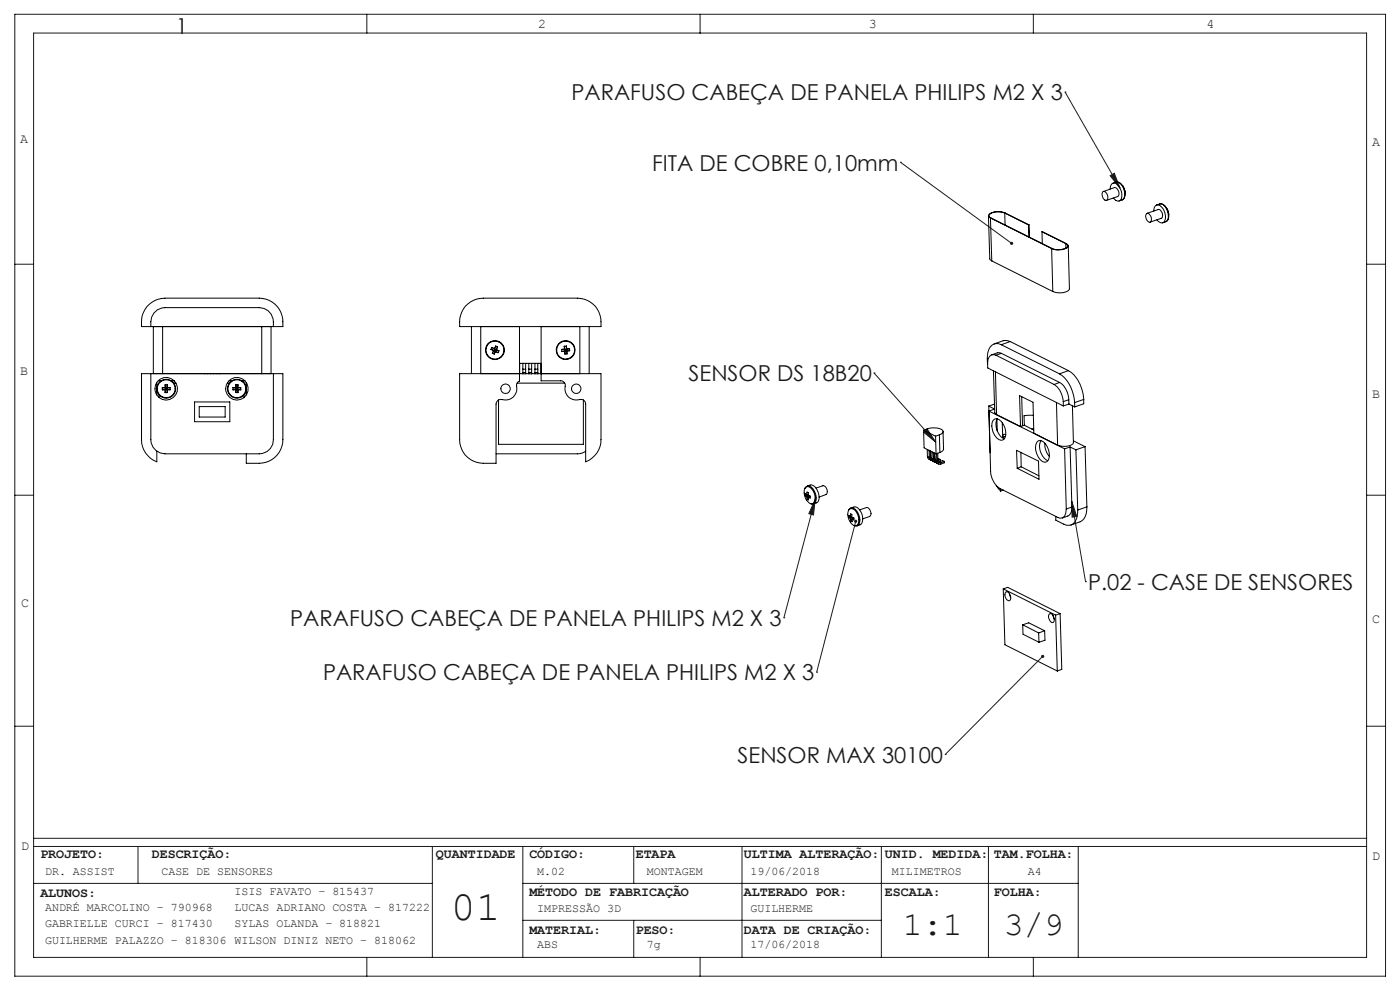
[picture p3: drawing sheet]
<svg xmlns="http://www.w3.org/2000/svg" width="297mm" height="210mm" viewBox="0 0 297 210" stroke-linecap="round" stroke-linejoin="round" font-family="sans-serif">
<g fill="none" stroke="#191924" stroke-width=".21">
<path d="M3.1 3h290.8v204.1h-290.8zM7.1 7h282.8v196.1h-282.8zM77.8 3v4M148.5 3v4M219.2 3v4M226 19.5h.1M226 19.5l11.6 20.4M191 34.4h.1M191 34.4l23.6 17.2M235.5 37.3l.9-.5 1.2 3.1zM3.1 56h4M289.9 56h4"/>
<path d="M185.4 79.1h.1M185.4 79.1l13.1 14.7M195.9 91.7l.8-.7 1.8 2.8zM3.1 105h4M172.9 105.9l-.3 3.3-1-.2zM172.9 105.9l-6.6 25.1M181.5 110.6l-8.3 32M227.4 106.4l1 3.1-1 .2zM227.4 106.4l2.9 17M289.9 105h4M166.3 131h.1M221.2 139.2l-20.7 20.8"/>
<path d="M230.3 123.4h.1M3.1 154h4M173.2 142.6h.1M289.9 154h4M7.1 179.6h282.8M7.1 177.8h282.8M29.3 179.6v7.8M91.7 179.6v23.5M110.9 179.6v23.5M134.4 179.6v7.8M157.4 179.6v23.5M187 179.6v23.5"/>
<path d="M200.5 160h.1M209.7 179.6v23.5M228.7 179.6v23.5M7.1 187.4h84.6M110.9 187.4h117.8M110.9 195.2h76.1M134.4 195.2v7.9M77.8 203.1v4M148.5 203.1v4M219.2 203.1v4"/>
</g>
<path d="M220.9 139.1a.35 .35 0 0 0 .1 .4 .35 .35 0 0 0 .5 0 .35 .35 0 0 0-.1-.5l-.2 .2 .2-.2-.3-.1zM181.4 110.3a.34 .34 0 0 0-.2 .5 .34 .34 0 0 0 .6 0 .34 .34 0 0 0-.2-.5l-.1 .3 .1-.3zM172.9 105.9l-.3 3.3-1-.2zM227.4 106.4l1 3.1-1 .2zM195.9 91.7l.8-.7 1.8 2.8zM214.3 51.5v.1a.33 .33 0 0 0 .2 .4 .33 .33 0 0 0 .4-.2l-.3-.2 .3 .2v-.1a.34 .34 0 0 0-.2-.4 .34 .34 0 0 0-.4 .2zM235.5 37.3l.9-.5 1.2 3.1z" fill="#191924"/>
<g fill="none" stroke="#000" stroke-width=".21">
<path d="M236.1 38.9a1.25 1.25 0 0 1 2 .5 2.17 2.17 0 0 1-.1 3l-.6 .2M236.7 38.7h.7M237.4 38.7a2.71 2.71 0 0 1 1.1 3.3M238.2 39.4l.5 1.5M209.7 45.8l.3 9.2 .4 .3M210.1 46.2l-.4-.3a.73 .73 0 0 1 .8-.8l.9-.2 1.5 .1 5.4 2.7M210.1 46.2l13 6.5M210.1 46.2l.3 9.1M210.4 55.3l12.9 6.5M213.1 45.2a3.1 3.1 0 0 0-3.3 .5l.1 .4 .3 .1 13 6.5a3.6 3.6 0 0 0 3.2-.3l.1-.4-.4-.3M213.1 45.2l5.1 2.5M213.1 45.2l.1 2.5"/>
<path d="M218.2 47.7l.1 2.6M218.3 47.7h-.1M218.3 47.7l.1 2.6M221.1 49.2l5.1 2.5 .4 .3a1.36 1.36 0 0 1-1.7 1h-1l-.8-.3M221.1 49.2l5 2.5M221.1 49.2v2.5M223.1 52.7l.2 9.1M226.1 51.7v.9M226.6 52.1l.3 9.1a2.36 2.36 0 0 1-2.7 .9l-.9-.3M233.9 40.7a.88 .88 0 0 1 1.1 1 .63 .63 0 0 1-.4 .8 1.38 1.38 0 0 1-.7-1.8zM234.1 40.6l2.3-.8a1.2 1.2 0 0 1 .7 1.9l-2.4 .8M235.5 40.1v-.1a.89 .89 0 0 1 .5-1.1 .89 .89 0 0 1 1.1 .4 2.58 2.58 0 0 1 .5 3.2 1.02 1.02 0 0 1-1.4-.5"/>
<path d="M238.5 42l-.4 .4M243.2 45.4l.2-.1a1.22 1.22 0 0 1 .7 1.8 1.18 1.18 0 0 1-.9-1.7zM243.3 45.3l2.4-.9a1.15 1.15 0 0 1 .6 1.9l-2.3 .8M244.8 44.8a.91 .91 0 0 1 .4-1.2 .91 .91 0 0 1 1.2 .3 2.66 2.66 0 0 1 .5 3.3 1.06 1.06 0 0 1-1.5-.6M246.1 43.2a2.13 2.13 0 0 1 1.7 2.3 1.31 1.31 0 0 1-1.1 1.8M246.1 43.2l-.7 .3M246.1 43.2l.5 .1M246.6 43.3a2.78 2.78 0 0 1 1.2 3.3M247.4 44l.3 .5 .3 1.1M247.8 46.6l-.5 .4M32 79.3v14a3 3 0 0 0 3 3h20a2.96 2.96 0 0 0 3-3v-14M32 79.3h26"/>
<path d="M32 69.3a3.2 3.2 0 0 1 3-4h20a3.2 3.2 0 0 1 3 4M32 69.3h26M32 69.3h-2a5.1 5.1 0 0 1 5-6.1h20a5.2 5.2 0 0 1 5 6.1h-2M32 79.3h-2v14a5 5 0 0 0 3.3 4.7v-2.3M34.5 69.3h-2v10h2M34.5 69.3v10M34.5 79.3h21M34.5 69.3h21M43.4 79.3h.1M44 79.3h.1M44.7 79.3h.1M45.3 79.3h.1"/>
<path d="M46 79.3h.1M46.6 79.3h.1M55.5 69.3h2v10h-2M55.5 69.3v10M58 79.3h2v14a5 5 0 0 1-5 5h-2.8v-2M98.7 65a5.2 5.2 0 0 1 3.8-1.8h20a5.1 5.1 0 0 1 5 6.1h-30a5.7 5.7 0 0 1 1.2-4.3zM100 69.3v10M102 69.3v10M104.1 74.1l.6 .3M104.1 74.1l.7 .2M104.4 73.7l.5 .2M104.4 73.7l-.3 .4"/>
<path d="M104.4 73.7l.6 .4M104.5 74.9l.3 .2M104.7 74.4l-.2 .5M104.8 74.3l-.1 .1M104.8 74.3l-.3 .6M104.8 74.3l.3 .1M104.9 73.9l.1 .2M105 74.1l.2 .1M105 74.1l-.2 .2M105.1 74.4l-.3 .7M105.1 74.4v.2M105.1 74.4l.6 .4"/>
<path d="M105.1 74.6l-.3 .5M105.1 74.6l.6 .2M105.2 73.4l-.3 .5M105.2 73.4l.4 .2M105.2 73.4l-.2 .7M105.2 74.2l.6 .2M105.2 74.2l-.1 .2M105.3 74.1l.5 .3M105.3 74.1l-.1 .1M105.6 73.6l-.3 .5M105.6 73.6l-.4 .6M105.8 74.4l-.1 .4"/>
<path d="M110.2 69.3v11.5a1.17 1.17 0 0 0-.6 1.7 2.46 2.46 0 0 1-3.3 2.2l-.6 .2-.5 .8v12.6a8.3 8.3 0 0 1-5.4-.8 5 5 0 0 1-2.3-4.2v-14h13.4M110.2 77.1h4.6M110.2 77.1v2.2M110.9 78.3v.7M110.9 79h.6M110.9 79v.3h.6v-.3M110.9 77.1v1.2M110.9 78.3h.6M111.5 78.3v.7M111.5 79.3h.7M111.5 77.1v1.2M112.2 78.3v.7"/>
<path d="M112.2 79h.6M112.2 79v.3h.6v-.3M112.2 77.1v1.2M112.2 78.3h.6M112.8 78.3v.7M112.8 79.3h.7M112.8 77.1v1.2M113.5 78.3v.7M113.5 79h.6M113.5 79v.3h.6v-.3M113.5 77.1v1.2M113.5 78.3h.6"/>
<path d="M114.1 78.3v.7M114.1 77.1v1.2M114.8 69.3v11.5h4.1a1.12 1.12 0 0 1 .9 1.7 2.59 2.59 0 0 0 3.6 2.2l.5 .2 .3 .8v12.3a5 5 0 0 0 3.3-4.7v-14h-13.4M119.2 74.1v.5M119.2 74.1h.7M119.7 73.4v.6M119.7 73.4l.2 .7M119.7 74l-.5 .1M119.7 74l.2 .1M119.8 74.5l-.6 .1M119.8 74.5v.6M119.9 74.1v.3"/>
<path d="M119.9 74.1h.2M119.9 74.4l-.7 .2M119.9 74.4l-.1 .1M119.9 74.4l-.1 .7M120.1 74.4l.2 .1M120.1 74.4h.8M120.1 74.4l.2 .7M120.1 74.1v.3M120.1 74.4h-.2M120.2 73.4v.6M120.2 73.4h-.5M120.2 73.4l-.1 .7"/>
<path d="M120.2 74l-.1 .1M120.3 74.5v.6M120.3 75.1h-.5M120.8 74l.1 .4M120.8 74h-.6M120.8 74l-.7 .1M120.9 74.4l-.6 .1M123 69.3v10M125 69.3v10M210.7 78.7l.3 8.9 .4 .3M211.2 78.9l.2 9M211.3 75.3h-1a2.62 2.62 0 0 0-.8 2.8l16.1 8"/>
<path d="M211.3 75.3l12.3 6.3M212.4 73.1a1.91 1.91 0 0 0-2.8 1.6l-.1 2.3M212.4 73.1l12.4 6.2M212.4 75l-.7-.2-1.3 .5M212.4 75l12.4 6.1M212.4 75l-1.1 .3M214.3 72.5l-1-.3-2.4 .7M214.3 72.5l-1.9 .6M214.3 72.5l12.4 6.1M224.8 79.3a7.5 7.5 0 0 1 3.2 6.1M226.7 78.6a7.4 7.4 0 0 1 3.2 6.1M226.7 78.6l-1.9 .7"/>
<path d="M33.3 81.2v2.6M33.6 80.8h.6M33.8 83.8v.5M34.4 82.2h.6M34.4 82.2v.5M34.4 82.7h.6M34.4 82.2l.7 .1M35 81.6h.5M35 81.6v.6M35 82.7v.6M35 83.3h.5M35 82.2l.1 .1"/>
<path d="M35 81.6l.1 .7M35.1 82.6l-.1 .1M35.1 82.6l-.7 .1M35.1 82.6l-.1 .7M35.1 82.6h.3M35.1 82.3v.3M35.1 82.3h.3M35.4 82.6l.1 .1M35.4 82.6l.7 .1M35.4 82.6l.1 .7M35.4 82.3v.3M35.5 81.6v.6"/>
<path d="M35.5 82.7v.6M35.5 82.7h.6M35.5 82.2h.6M35.5 82.2l-.1 .1M35.5 81.6l-.1 .7M36.1 82.2v.5M36.1 82.2l-.7 .1M36.3 80.8h.7M36.9 81.3h.4M41.3 85.3h7.5v4.2h-7.5zM42.3 86.2h5.5v2.3h-5.5zM48.2 81.3h.4"/>
<path d="M48.6 80.8h.6M49.4 82.2h.6M49.4 82.2v.5M49.4 82.7h.6M49.4 82.2l.7 .1M50 81.6h.5M50 81.6v.6M50 82.7v.6M50 83.3h.5M50 82.2l.1 .1M50 81.6l.1 .7M50.1 82.6h.3"/>
<path d="M50.1 82.3h.3M50.1 82.6l-.1 .1M50.1 82.6l-.7 .1M50.1 82.6l-.1 .7M50.1 82.3v.3M50.4 82.6l.1 .1M50.4 82.6l.7 .1M50.4 82.6l.1 .7M50.4 82.3v.3M50.5 81.6v.6M50.5 82.7v.6M50.5 82.7h.6"/>
<path d="M50.5 82.2h.6M50.5 82.2l-.1 .1M50.5 81.6l-.1 .7M51.1 82.2v.5M51.1 82.2l-.7 .1M51.3 80.8h.7M51.8 83.8v.5M52.2 81.2v2.6M105.8 84.8v9.5h18v-9.5M109.7 81.3h10.1M124.2 95.7l-.6 .4-.9 .2h-17.5M195.9 91.3a4.3 4.3 0 0 1 4-.1l.2 .2a.87 .87 0 0 1-.8 .8"/>
<path d="M195.9 91.3l.1 3.7 2.6 1.3M195.9 91.3l2.6 1.2M196.7 95.3v1.5M196.7 96.8l.2 .5 .6 .3M196.7 96.8l.4 .2M197.1 95.5v1.5M197.1 97l.2 .5 .4 .2M197.3 95.6l.1 1.3M197.4 96.9l.2 .4M197.4 96.9l-.3 .1M197.5 95.7l.1 1.5M197.6 97.2l.1 .5 .6 .3"/>
<path d="M197.6 97.2h-.2M197.6 97.2l.3 .2M197.9 95.9v1.5M197.9 97.4l.2 .5 .4 .2M198.1 96.1l.1 1.2M198.2 97.3l.2 .4M198.2 97.3l-.3 .1M198.3 96.1l.1 1.5M198.3 96.9l-.1 .1M198.4 97.6l.1 .5 .6 .3M198.4 97.6h-.1M198.4 97.6l.3 .2"/>
<path d="M198.4 97.2l-.2 .1M198.4 97.5h-.2M198.5 92.5l.1 3.8M198.7 96.2v1.6M198.7 97.8a.64 .64 0 0 0 .9 .7M198.9 96.1l.1 1.6M199 97.7a.44 .44 0 0 0 .5 .5M199 97.7l-.3 .1M199 97.4l.5 .1M199 98h.2M199.2 98l.3 .2M199.3 92.2l.1 3.8"/>
<path d="M199.3 92.2l-.8 .3M199.4 96l-.8 .3M199.5 98.2l.1 .3M199.5 97.5l-.5 .2M199.5 97.5v.3l-.5 .2M200.1 91.5l.1 3.8a.92 .92 0 0 1-.8 .7M200.3 97.9l-.8 .3M200.3 97.9v.3l-.7 .3M200.3 97.9l-.3-.2-.8 .3M209.8 86.1l1.2 .7-1.2 .4 16 8M209.8 86.1l.3 13.8a4.6 4.6 0 0 0 2 3.7l12.8 6.3 .5-.1 .4-.3 .4-1.5M210.7 89.2l.4-.3a1.79 1.79 0 0 1 1.8 1.2 2.88 2.88 0 0 1 0 3.2 1.48 1.48 0 0 1-1.9-1 3.5 3.5 0 0 1-.3-3.1z"/>
<path d="M211 85.7l-1.2 .4M211.4 87.9l5.1 2.6M211.5 89a3.1 3.1 0 0 0 .1 2.4M211.5 89l.1 2.4M211.6 88.8l-.1 .2M211.6 91.4a2.79 2.79 0 0 0 1.5 1.7M212.6 89.7l.1 3.1M213.3 92.6l-.6 .2M213.4 92.2a.46 .46 0 0 0-.6 0 .46 .46 0 0 0-.1 .6M215.7 95.5l4.6 2.3 .1 3.9-4.6-2.4zM216.5 90.5l-.2-6.6 2.8 1.4 .2 6.6 5.1 2.5M216.6 95.9v3.1"/>
<path d="M216.6 99l-.8 .3M216.6 99l3.8 1.9M216.7 84.1l.2 6.2M216.9 90.3l-.4 .2M217.3 90.2l-.4 .1M217.3 90.2l2 1M219.2 88.1l-2 .1 .1 2M219.3 90.9l-.4 .1M220 93.8l.3-.3a1.73 1.73 0 0 1 1.8 1.2 2.94 2.94 0 0 1 0 3.2 1.43 1.43 0 0 1-1.8-.9 3.3 3.3 0 0 1-.3-3.2zM220.8 93.5a3.3 3.3 0 0 0 1.5 4.2M221.7 94l.1 1.4 .8 1.4M223.6 81.6a4.5 4.5 0 0 1 2 3.6"/>
<path d="M224.1 85.4l.3 9M224.8 81.1a4.5 4.5 0 0 1 1.9 3.7M224.8 81.1l-1.2 .5M225.6 85.2v.9M225.8 95.2l.4 12.8M226.7 84.8l.1 .9M226.7 84.8l-1.1 .4M226.8 85.7l1.2 .6M226.8 85.7l-1.2 .4M227 94.8l1.2 .6M227 94.8l-1.2 .4M227 94.8l.4 12.8"/>
<path d="M227.5 86.1l.2 7.8a2.2 2.2 0 0 1-2.6 .7l-.7-.2M227.7 93.5l2.5 1.2M228 85.4v.9M228.2 95.4l.4 12.8M229.9 84.7l-1.9 .7M229.9 84.7v.9l-1.9 .7M230.2 94.7l-2 .7M230.2 94.7l.4 12.8M170.9 105.2l.2 .2M170.9 103.4a.87 .87 0 0 1 1.4 .4l.6 1.4a1.16 1.16 0 0 1-.8 1.7 2.59 2.59 0 0 1-1.2-3.5zM171.1 104.9l.1-.2a.21 .21 0 0 1 0-.3 .21 .21 0 0 1 .3 .1 .21 .21 0 0 1-.1 .3v.3M171.1 104.9l-.2-.2v.5"/>
<path d="M171.1 105.4l.1 .5M171.3 103.1l-.5 .5M171.3 103.1a1.37 1.37 0 0 1 2.1 .9l.2 .4a1.72 1.72 0 0 1-.4 2.3l-.6 .2M171.3 103.1a2.25 2.25 0 0 1 1.8 2.5 1.2 1.2 0 0 1-.5 1.3M171.4 105.1l.5 .2M171.4 105.1l-.5 .1M171.4 105.5l.1 .5-.3-.1M171.4 104.9h-.3M171.4 105.7l-.2 .2M171.7 105.2l-.6 .2M171.9 105.3v.3l-.5-.1M171.9 105.3l-.5 .2"/>
<path d="M171.9 105.3h-.1M172 106.9h.6M173.1 103.5l1.5-.5a1.16 1.16 0 0 1 .6 1.9l-1.4 .5M180.1 109.8l.3 .2M180.2 108a1.18 1.18 0 0 1 1.6 .9l.3 .9a1.07 1.07 0 0 1-.9 1.7 2.59 2.59 0 0 1-1-3.5zM180.4 109.6l.1-.6 .2 .1v.6M180.4 109.6l-.3-.2v.4M180.4 110l.1 .5M180.5 107.8l-.4 .4M180.5 107.8a1.36 1.36 0 0 1 2.1 .8l.4 1.5M180.5 107.8a2.24 2.24 0 0 1 1.9 2.5 1.28 1.28 0 0 1-.5 1.2M180.7 110.2l.1 .5-.3-.2"/>
<path d="M180.7 109.7l.4 .2M180.7 109.5l-.3 .1M180.7 109.7l-.6 .1M180.7 110.3l-.2 .2M180.9 109.8l-.5 .2M181.1 109.9l.1 .4-.5-.1M181.1 109.9l-.4 .3M181.1 109.9v.1M181.9 111.5h-.6M182.4 108.2l1.4-.5a1.19 1.19 0 0 1 .7 1.9l-1.5 .5M183 110.1a1.29 1.29 0 0 1-1.2 1.4M211.3 103l1 1.2"/>
<path d="M212.2 103.7l.1 .5M212.9 104l-.6 .2M227.4 107.6a1.74 1.74 0 0 1-.9 1.9l-1.1 .4M227.4 107.6l-1.2 .4M228.6 108.2a3.2 3.2 0 0 1-1.4 3.2h-1l-2.2-1.1v-.8M230.6 107.5a3.1 3.1 0 0 1-1.5 3.2l-1.9 .7M230.6 107.5l-2 .7M212.8 124.9l11.1 5.6M212.8 124.9l.4 11.9 11.1 5.5M212.8 124.9l1-.3 11.1 5.6M213.3 125.7l.2-.2a1.25 1.25 0 0 1 .7 1.9 1.06 1.06 0 0 1-1-1.5zM214.1 125.9l.3 .8"/>
<path d="M217 132.5l1.2-.4 3.4 1.7M217 132.5v2l3.4 1.7M217 132.5l3.3 1.8M220.3 134.3l.1 1.9M221.6 133.8l.1 2-1.3 .4M221.6 133.8l-1.3 .5M222.6 130.3l.1-.1a1.25 1.25 0 0 1 .7 1.8 1.19 1.19 0 0 1-.8-1.7zM223.4 130.6l.3 .8M223.9 130.5l.4 11.8M224.9 130.2l.3 11.8-.9 .3M224.9 130.2l-1 .3"/>
<circle cx="105" cy="74.3" r="1.91"/>
<circle cx="105" cy="74.3" r="1.99"/>
<circle cx="120" cy="74.3" r="1.91"/>
<circle cx="120" cy="74.3" r="2"/>
<circle cx="35.2" cy="82.5" r="1.9"/>
<circle cx="35.3" cy="82.5" r="2"/>
<circle cx="35.3" cy="82.5" r="2.38"/>
<circle cx="50.2" cy="82.5" r="2"/>
<circle cx="50.3" cy="82.5" r="1.91"/>
<circle cx="50.3" cy="82.5" r="2.39"/>
<circle cx="107.3" cy="82.5" r="1"/>
<circle cx="122.3" cy="82.5" r="1"/>
</g>
<text font-size="8.8" fill="#191924" x="95.6" y="195.1">01</text>
<g font-size="7.1" fill="#191924">
<text x="191.6" y="198.4">1:1</text>
<text x="212.9" y="198.4">3/9</text>
</g>
<g font-size="4.7" fill="#191924">
<text x="37.3" y="7.2">1</text>
<text x="121.2" y="21.3">PARAFUSO CABEÇA DE PANELA PHILIPS M2 X 3</text>
<text x="138.3" y="36.2">FITA DE COBRE 0,10mm</text>
<text x="146.1" y="80.9">SENSOR DS 18B20</text>
<text x="230.8" y="125.1">P.02 - CASE DE SENSORES</text>
<text x="61.6" y="132.8">PARAFUSO CABEÇA DE PANELA PHILIPS M2 X 3</text>
<text x="68.5" y="144.3">PARAFUSO CABEÇA DE PANELA PHILIPS M2 X 3</text>
<text x="156.5" y="161.8">SENSOR MAX 30100</text>
</g>
<g font-size="2.8" fill="#191924">
<text x="114.2" y="5.9">2</text>
<text x="184.3" y="5.9">3</text>
<text x="255.9" y="5.9">4</text>
<text x="4.3" y="30.4">A</text>
<text x="291.1" y="30.9">A</text>
<text x="4.3" y="79.6">B</text>
<text x="291.1" y="84.3">B</text>
<text x="4.5" y="128.8">C</text>
<text x="291.1" y="132.1">C</text>
<text x="4.5" y="180.2">D</text>
<text x="8.6" y="181.9">PROJETO:</text>
<text x="32.2" y="181.9">DESCRIÇÃO:</text>
<text x="92.5" y="181.9">QUANTIDADE</text>
<text x="112.3" y="181.9">CÓDIGO:</text>
<text x="134.9" y="181.9">ETAPA</text>
<text x="157.8" y="181.9">ULTIMA ALTERAÇÃO:</text>
<text x="187.7" y="181.9">UNID. MEDIDA:</text>
<text x="210.8" y="181.9">TAM.FOLHA:</text>
<text x="291.1" y="182.4">D</text>
<text x="8.6" y="190.4">ALUNOS:</text>
<text x="112.3" y="190">MÉTODO DE FABRICAÇÃO</text>
<text x="157.8" y="190">ALTERADO POR:</text>
<text x="187.7" y="190">ESCALA:</text>
<text x="210.8" y="190">FOLHA:</text>
<text x="112.3" y="198">MATERIAL:</text>
<text x="134.9" y="198">PESO:</text>
<text x="157.8" y="198">DATA DE CRIAÇÃO:</text>
</g>
<g font-size="2.5" fill="#191924">
<text x="9.6" y="185.7">DR. ASSIST</text>
<text x="34.2" y="185.7">CASE DE SENSORES</text>
<text x="114" y="185.7">M.02</text>
<text x="137.2" y="185.7">MONTAGEM</text>
<text x="159.2" y="185.7">19/06/2018</text>
<text x="189.2" y="185.7">MILIMETROS</text>
<text x="218" y="185.7">A4</text>
<text x="49.8" y="189.8">ISIS FAVATO – 815437</text>
<text x="9.6" y="193.3">ANDRÉ MARCOLINO – 790968</text>
<text x="9.6" y="196.7">GABRIELLE CURCI – 817430</text>
<text x="49.8" y="193.3">LUCAS ADRIANO COSTA – 817222</text>
<text x="49.8" y="196.7">SYLAS OLANDA – 818821</text>
<text x="114" y="193.5">IMPRESSÃO 3D</text>
<text x="159.2" y="193.5">GUILHERME</text>
<text x="9.6" y="200.2">GUILHERME PALAZZO – 818306 WILSON DINIZ NETO – 818062</text>
<text x="114" y="201">ABS</text>
<text x="137.2" y="201">7g</text>
<text x="159.2" y="201">17/06/2018</text>
</g>
</svg>
